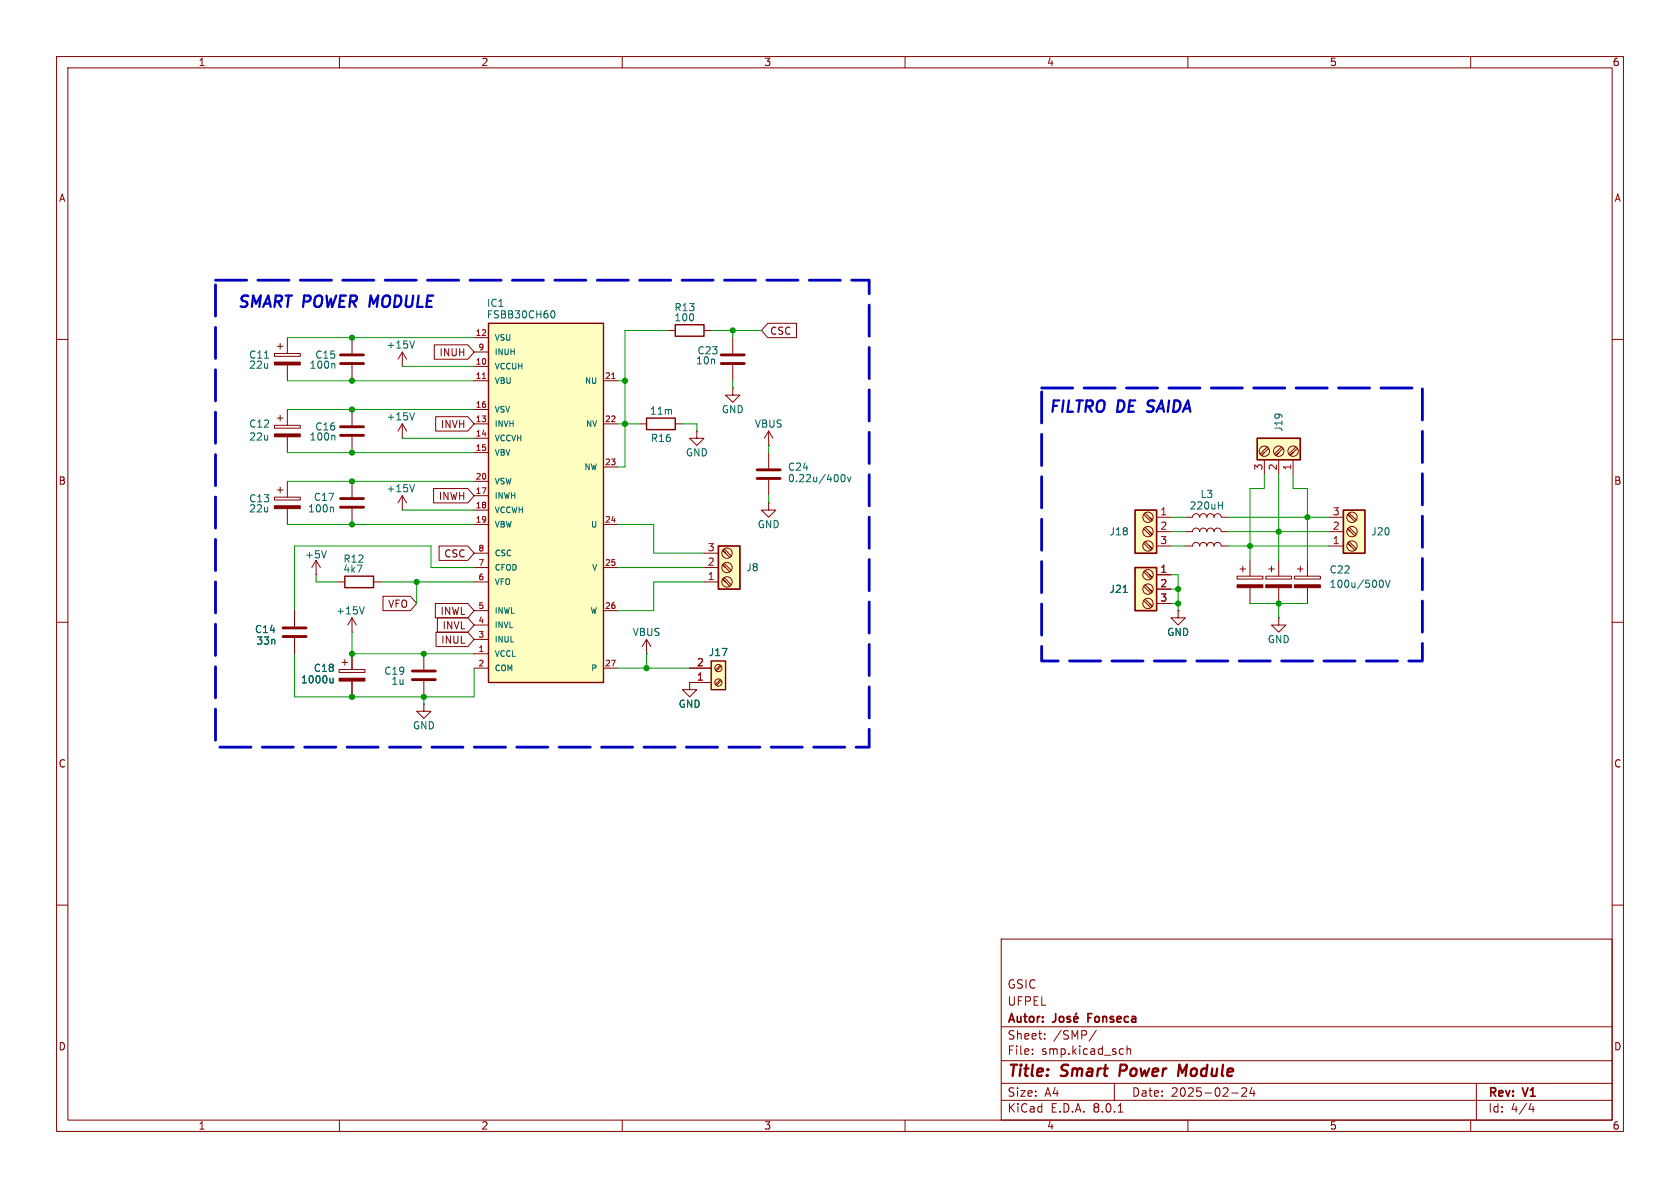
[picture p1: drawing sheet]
<svg xmlns="http://www.w3.org/2000/svg" width="297mm" height="210mm" viewBox="0 0 297 210" stroke-linecap="round" stroke-linejoin="round" font-family="sans-serif">
<g fill="none" stroke="#840000" stroke-width=".18">
<path d="M10 10h277v190h-277zM12 12h273v186h-273zM60 10v2M110 10v2M160 10v2M210 10v2M260 10v2M10 60h2M129.5 59.7v2.8M285 60h2M71.1 77.5h.1M71.1 74.9l-.7 1.3"/>
<path d="M71.1 74.9v2.6M71.1 74.9l.8 1.3M129.5 64.5v2.8M135.9 78.7h.1M135.9 76.2l-.8 1.3M135.9 76.2v2.5M135.9 76.2l.8 1.3M135.9 88.9v1.3h1.3l-1.3 1.2-1.3-1.2h1.3M135.9 88.9h.1M135.9 80v2.8M135.9 84.8v2.8M10 110h2"/>
<path d="M52.1 108v2.7M52.1 112.8v2.8M285 110h2M10 160h2M285 160h2M177 166h108v32h-108zM60 198v2M110 198v2M160 198v2M177 194.5h108M177 191.5h108M177 187.5h108"/>
<path d="M177 181.5h108M182.5 186.3v.1M182.5 185.5v.1M184.7 183.6v.1M184.7 182.8v.1M193.8 182.1l-1.3 2M197 191.5v3M197.7 196.6h.8M198.5 185.4l.1 .1M198.6 186.3l-.1 .1M199.2 184.9v1.5M199.2 185.5l.3-.1 .3 .1 .1 .9"/>
<path d="M210 198v2M217.7 193.2h1.2M219.5 192.4l.6-.1 .2 .1 .1 .3-.9 1.1h.9M221.3 192.2l-.3 1.1h.9M221.7 192.8v1M260 198v2M261 191.5v6.5M270.7 195l-.4 1.1h.9M271 195.6v1"/>
</g>
<path d="M198.1 188.2l-.2 2M209.8 188.2l-.8 1.4-.5-1.4-.2 2" fill="none" stroke="#840000" stroke-width=".4"/>
<path d="M186.6 179.2v1.1a.48 .48 0 0 1-.5 .4M187.3 179.8l.3-.1 .4 .1 .1 .6-.2 .2-.3 .1-.3-.2zM189.2 179.8l-.4-.1-.2 .2 .1 .2 .5 .2v.3h-.6M190.3 179.1l-.2 .2M192.3 179.9h.5M193.1 179.2h-.8v1.5M189.8 180.2l.8-.2-.1-.2-.4-.1-.3 .2 .1 .7h.6" fill="none" stroke="#840000" stroke-width=".3"/>
<path d="M127.5 64.3h4.1M127.5 62.7h4.1M133.9 84.6h4M133.9 83.1h4M50 112.5h4.1M50 111h4.1" fill="none" stroke="#840000" stroke-width=".51"/>
<path d="M73.3 73l-.4 1.2M148.8 84l.2-.1a.68 .68 0 0 1 .4 .6 .68 .68 0 0 1-.4 .7l-.2-.2-.1-.3zM149.8 84.3l.3 .9 .3-.9" fill="none" stroke="#006464" stroke-width=".18"/>
<path d="M127 96.5h3.8v7.6h-3.8z" fill="#ffffc2"/>
<path d="M127 96.5h3.8v7.6h-3.8z" fill="none" stroke="#840000" stroke-width=".3"/>
<g fill="none" stroke="#840000" stroke-width=".18">
<path d="M124.5 97.8h2.5M128 97l1.3 1.3M128 99.6l1.3 1.2M128.3 97.8l-.5-.5 1.2 1.3M124.5 102.9h2.5M124.5 100.3h2.5M128 102.1l1.3 1.3M128.3 100.3l-.5-.5 1.2 1.3M128.3 102.9l-.5-.5 1.2 1.2M121.9 120.7v1.2h1.3l-1.3 1.3-1.3-1.3h1.3M121.9 120.7h.1"/>
<circle cx="128.5" cy="97.8" r=".92"/>
<circle cx="128.5" cy="102.9" r=".92"/>
<circle cx="128.5" cy="100.3" r=".92"/>
</g>
<path d="M125.7 116.8h2.6v5.1h-2.6z" fill="#ffffc2"/>
<path d="M125.7 116.8h2.6v5.1h-2.6z" fill="none" stroke="#840000" stroke-width=".25"/>
<g fill="none" stroke="#840000" stroke-width=".18">
<path d="M123.2 76.2v1.3h1.3l-1.3 1.2-1.3-1.2h1.3M123.2 76.2h.1M121.9 118.1h3.8M127.3 117.6l-.8 .8M127.5 117.8l-.9 .8M74.9 124.5v1.2h1.3l-1.3 1.3-1.2-1.3h1.2M74.9 124.5h.1M121.9 120.7h3.8M127.3 120.1l-.8 .9M127.5 120.3l-.9 .9"/>
<circle cx="127" cy="118.1" r=".63"/>
<circle cx="127" cy="120.6" r=".63"/>
</g>
<path d="M86.4 57.2h20.3v63.5h-20.3z" fill="#ffffc2"/>
<path d="M86.4 57.2h20.3v63.5h-20.3zM114.3 73.9h5.1v2h-5.1z" fill="none" stroke="#840000" stroke-width=".25"/>
<g fill="none" stroke="#840000" stroke-width=".18">
<path d="M83.8 59.7h2.6M83.8 64.8h2.6M83.8 67.3h2.6M83.8 74.9h2.6M83.8 77.5h2.6M83.8 72.4h2.6M83.8 62.2h2.6M106.7 67.3h2.5M106.7 74.9h2.5M113 74.9h1.3M119.4 74.9h1.2M83.8 80h2.6"/>
<path d="M83.8 87.6h2.6M83.8 90.2h2.6M83.8 92.7h2.6M83.8 85.1h2.6M83.8 97.8h2.6M106.7 92.7h2.5M106.7 82.6h2.5M209.5 94h1.3a.64 .64 0 0 1 .7-.7 .64 .64 0 0 1 .6 .7 .64 .64 0 0 1 .6-.7 .64 .64 0 0 1 .7 .7 .64 .64 0 0 1 .6-.7 .64 .64 0 0 1 .6 .7 .64 .64 0 0 1 .7-.7 .64 .64 0 0 1 .6 .7h1.3M83.8 115.6h2.6M83.8 118.1h2.6M83.8 100.3h2.6M83.8 108h2.6"/>
<path d="M83.8 113h2.6M83.8 110.5h2.6M83.8 102.9h2.6M106.7 118.1h2.5M106.7 100.3h2.5M106.7 108h2.5"/>
</g>
<path d="M85.3 66.9h.6M108.1 66.9h.6" fill="none" stroke="#a90000" stroke-width=".18"/>
<path d="M97.6 55l.1-.1a.68 .68 0 0 1 .4 .7 .68 .68 0 0 1-.4 .6l-.1-.1" fill="none" stroke="#006464" stroke-width=".18"/>
<path d="M200.7 90.2h3.8v7.6h-3.8z" fill="#ffffc2"/>
<path d="M200.7 90.2h3.8v7.6h-3.8z" fill="none" stroke="#840000" stroke-width=".3"/>
<g fill="none" stroke="#840000" stroke-width=".18">
<path d="M202.2 96l1.3 1.3M202.2 93.5l1.3 1.2M202.2 90.9l1.3 1.3M202.4 95.8l1.3 1.2-.5-.5M202.4 93.2l1.3 1.3-.5-.5M202.4 90.7l1.3 1.2-.5-.5M204.5 91.4h2.5M204.5 94h2.5M204.5 96.5h2.5"/>
<circle cx="202.9" cy="96.5" r=".92"/>
<circle cx="202.9" cy="91.4" r=".92"/>
<circle cx="202.9" cy="94" r=".92"/>
</g>
<path d="M200.7 100.3h3.8v7.7h-3.8z" fill="#ffffc2"/>
<path d="M200.7 100.3h3.8v7.7h-3.8z" fill="none" stroke="#840000" stroke-width=".3"/>
<g fill="none" stroke="#840000" stroke-width=".18">
<path d="M202.2 106.2l1.3 1.2M202.2 103.6l1.3 1.3M202.2 101.1l1.3 1.3M202.4 105.9l1.3 1.3-.5-.5M202.4 103.4l1.3 1.2-.5-.5M202.4 100.8l1.3 1.3-.5-.5M204.5 101.6h2.5M204.5 104.1h2.5M204.5 106.7h2.5"/>
<circle cx="202.9" cy="106.7" r=".92"/>
<circle cx="202.9" cy="101.6" r=".92"/>
<circle cx="202.9" cy="104.1" r=".92"/>
</g>
<path d="M198.6 104.7h.7" fill="none" stroke="#006464" stroke-width=".18"/>
<path d="M222.2 77.5h7.7v3.8h-7.7z" fill="#ffffc2"/>
<path d="M222.2 77.5h7.7v3.8h-7.7z" fill="none" stroke="#840000" stroke-width=".3"/>
<g fill="none" stroke="#840000" stroke-width=".18">
<path d="M129.5 68.6v1.3h1.3l-1.3 1.2-1.2-1.2h1.2M129.5 68.6h.1M224 79l-1.2 1.3M224.3 79.2l-1.3 1.3 .5-.5M226.6 79l-1.3 1.3M226.8 79.2l-1.2 1.3 .5-.5M229.1 79l-1.3 1.3M229.4 79.2l-1.3 1.3 .5-.5M223.5 81.3v2.5M226.1 81.3v2.5M228.6 81.3v2.5"/>
<circle cx="223.5" cy="79.8" r=".92"/>
<circle cx="226.1" cy="79.8" r=".92"/>
<circle cx="228.6" cy="79.8" r=".92"/>
</g>
<path d="M237.5 90.2h3.8v7.6h-3.8z" fill="#ffffc2"/>
<path d="M237.5 90.2h3.8v7.6h-3.8z" fill="none" stroke="#840000" stroke-width=".3"/>
<g fill="none" stroke="#840000" stroke-width=".18">
<path d="M50.8 59.7v2.8M62.2 59.7v2.8M118.1 58.4h1.3M124.5 58.4h1.2M135.7 57.1h5.1v2.6h-5.1l-1.1-1.3zM48.5 62.5h4.6v.5h-4.6zM48.5 75.2h4.6v.5h-4.6zM49 61.2h1M49 73.9h1M49.5 60.7v1M49.5 73.4v1M50.8 64.5v2.8"/>
<path d="M50.8 72.4v2.8M50.8 77.2v2.8M62.2 64.5v2.8M62.2 72.4v2.8M62.2 77.2v2.8M71.1 64.8h.1M71.1 62.2l-.7 1.3M71.1 62.2v2.6M71.1 62.2l.8 1.3M76.8 61h5.9l1.1 1.2-1.1 1.3h-5.9zM77 73.7h5.7l1.1 1.2-1.1 1.3h-5.7zM48.5 87.9h4.6v.5h-4.6z"/>
<path d="M49 86.6h1M49.5 86.1v1M50.8 85.1v2.8M50.8 89.9v2.8M55.9 99.1l-.8 1.2M55.9 99.1v2.5M55.9 99.1l.7 1.2M62.2 85.1v2.8M62.2 89.9v2.8M71.1 90.2h.1M71.1 87.6v2.6M71.1 87.6l-.7 1.3"/>
<path d="M71.1 87.6l.8 1.3M76.7 86.4h6l1.1 1.2-1.1 1.3h-6zM77.6 96.5h5.1l1.1 1.3-1.1 1.3h-5.1zM209.5 91.4h1.3a.64 .64 0 0 1 .7-.6 .64 .64 0 0 1 .6 .6 .64 .64 0 0 1 .6-.6 .64 .64 0 0 1 .7 .6 .64 .64 0 0 1 .6-.6 .64 .64 0 0 1 .6 .6 .64 .64 0 0 1 .7-.6 .64 .64 0 0 1 .6 .6h1.3M209.5 96.5h1.3a.64 .64 0 0 1 .7-.6 .64 .64 0 0 1 .6 .6 .64 .64 0 0 1 .6-.6 .64 .64 0 0 1 .7 .6 .64 .64 0 0 1 .6-.6 .64 .64 0 0 1 .6 .6 .64 .64 0 0 1 .7-.6 .64 .64 0 0 1 .6 .6h1.3M221 99.1v2.8M226.1 99.1v2.8M231.1 99.1v2.8M234.9 96.5h2.6M234.9 94h2.6M234.9 91.4h2.6M238.5 90.7l1.3 1.2"/>
<path d="M238.5 93.2l1.3 1.3M238.5 95.8l1.3 1.2M238.8 91.4l-.5-.5 1.2 1.3M238.8 94l-.5-.5 1.2 1.2M238.8 96.5l-.5-.5 1.2 1.3M52.1 108v2.7M52.1 112.8v2.8M55.9 101.6h.1M59.7 102.9h1.3M59.9 118.4h4.6v.5h-4.6zM60.5 117.1h1M61 116.6v1"/>
<path d="M62.2 111.8h.1M62.2 109.2v2.6M62.2 115.6v2.8M62.2 109.2l-.7 1.3M62.2 109.2l.8 1.3M66 102.9h1.3M67.7 105.4h4.8l1.2 1.3-1.2 1.3h-4.8zM74.9 115.6v2.8M77 106.7h5.7l1.1 1.3-1.1 1.2h-5.7zM77.1 111.8h5.6l1.1 1.2-1.1 1.3h-5.6zM77.3 109.2h5.4l1.1 1.3-1.1 1.3h-5.4zM114.3 115.6h.1"/>
<path d="M114.3 113l-.8 1.3M114.3 113v2.6M114.3 113l.8 1.3M121.9 118.1h3.8M204.5 101.6h2.5M204.5 104.1h2.5M204.5 106.7h2.5M208.3 108v1.2h1.2l-1.2 1.3-1.3-1.3h1.3M208.3 108h.1M218.7 101.9h4.6v.5h-4.6zM219.2 100.6h1M219.7 100.1v1"/>
<path d="M221 103.9v2.8M223.8 101.9h4.5v.5h-4.5zM224.3 100.6h1M224.8 100.1v1M226.1 109.2v1.3h1.2l-1.2 1.3-1.3-1.3h1.3M226.1 109.2h.1M226.1 103.9v2.8M228.9 101.9h4.5v.5h-4.5zM229.4 100.6h1M229.9 100.1v1M231.1 103.9v2.8M62.2 120.4v2.8"/>
<path d="M74.9 120.4v2.8M121.9 120.7h.1M121.9 120.7h3.8"/>
<circle cx="239" cy="91.4" r=".92"/>
<circle cx="239" cy="94" r=".92"/>
<circle cx="239" cy="96.5" r=".92"/>
</g>
<g fill="none" stroke="#006464" stroke-width=".18">
<path d="M46.8 63.3h.7M59 64.2l.2 .2v.7M59 76.9l.2 .2v.7M73.3 60.3l-.4 1.2M57.7 97.4l-.4 1.2M58.8 89.6l.1 .2v.7M73.3 85.7l-.4 1.2M215.4 89.3h.7M216.1 88.7v1.3M58.9 119.9v.8M64.4 107.3l-.4 1.2M198.6 104.7h.7"/>
<path d="M244 102.6h.1a.68 .68 0 0 1 .5 .6 .68 .68 0 0 1-.5 .6h-.1M244.9 102.6l.4 1.2 .5-1.2M58.9 120.6l-.2 .1h-.3"/>
</g>
<path d="M119.4 57.4h5.1v2h-5.1zM61 101.9h5v2h-5z" fill="none" stroke="#840000" stroke-width=".25"/>
<g fill="#840000" stroke="#840000" stroke-width=".18">
<path d="M218.7 103.4h4.6v.5h-4.6z"/>
<path d="M48.5 64h4.6v.5h-4.6z"/>
<path d="M223.8 103.4h4.5v.5h-4.5z"/>
<path d="M48.5 89.4h4.6v.5h-4.6z"/>
<path d="M48.5 76.7h4.6v.5h-4.6z"/>
<path d="M228.9 103.4h4.5v.5h-4.5z"/>
<path d="M59.9 119.9h4.6v.5h-4.6z"/>
</g>
<path d="M60.2 64.3h4.1M60.2 62.7h4.1M60.2 77h4.1M60.2 75.4h4.1M60.2 89.7h4.1M60.2 88.1h4.1M72.9 118.6h4.1M72.9 120.1h4.1" fill="none" stroke="#840000" stroke-width=".51"/>
<path d="M202.7 72.7l.3 .1" fill="none" stroke="#0000c2" stroke-width=".4"/>
<path d="M38.1 49.5h115.6v82.6h-115.6zM184.1 68.6h67.4v48.2h-67.4z" fill="none" stroke="#0000c2" stroke-width=".5" stroke-dasharray="5.5 2"/>
<g fill="none" stroke="#009600" stroke-width=".18">
<path d="M50.8 59.7h33M118.1 58.4h-7.6v24.2h-1.3M125.7 58.4h8.9M129.5 58.4v1.3M50.8 67.3h33M50.8 72.4h33M71.1 64.8h12.7M71.1 77.5h12.7M109.2 74.9h3.8M109.2 67.3h1.3M120.6 74.9h2.6v1.3M129.5 67.3v1.3"/>
<path d="M135.9 78.7v1.3M50.8 92.7h33M50.8 85.1h33M50.8 80h33M71.1 90.2h12.7M109.2 92.7h6.4v5.1h8.9M135.9 87.6v1.3M207 96.5h2.5M207 91.4h2.5M207 94h2.5M217.2 96.5h17.7M217.2 91.4h17.7"/>
<path d="M217.2 94h17.7M223.5 83.8v2.6h-2.5v12.7M226.1 83.8v15.3M228.6 83.8v2.6h2.5v12.7M52.1 115.6v7.6h31.7v-5.1M55.9 101.6v1.3h3.8M62.2 111.8v3.8h21.6M67.3 102.9h16.5M73.7 102.9v3.8M83.8 100.3h-7.6v-3.8h-24.1v11.5M109.2 100.3h15.3M109.2 118.1h12.7"/>
<path d="M114.3 115.6v2.5M124.5 102.9h-8.9v5.1h-6.4M207 101.6h1.3v6.4M207 104.1h1.3M207 106.7h1.3M221 106.7h10.1M226.1 106.7v2.5M74.9 123.2v1.3"/>
</g>
<g fill="#009600" stroke="#009600" stroke-width=".18">
<circle cx="62.2" cy="67.3" r=".46"/>
<circle cx="62.2" cy="59.7" r=".46"/>
<circle cx="62.2" cy="72.4" r=".46"/>
<circle cx="62.2" cy="80" r=".46"/>
<circle cx="62.2" cy="92.7" r=".46"/>
<circle cx="62.2" cy="85.1" r=".46"/>
<circle cx="73.7" cy="102.9" r=".46"/>
<circle cx="62.2" cy="123.2" r=".46"/>
<circle cx="62.2" cy="115.6" r=".46"/>
<circle cx="74.9" cy="115.6" r=".46"/>
<circle cx="74.9" cy="123.2" r=".46"/>
<circle cx="221" cy="96.5" r=".46"/>
<circle cx="208.3" cy="106.7" r=".46"/>
<circle cx="226.1" cy="106.7" r=".46"/>
<circle cx="226.1" cy="94" r=".46"/>
<circle cx="231.1" cy="91.4" r=".46"/>
<circle cx="129.5" cy="58.4" r=".46"/>
<circle cx="110.5" cy="67.3" r=".46"/>
<circle cx="110.5" cy="74.9" r=".46"/>
<circle cx="114.3" cy="118.1" r=".46"/>
<circle cx="208.3" cy="104.1" r=".46"/>
</g>
<g font-size="2.8" fill="#0000c2">
<text x="41.8" y="54.9">SMART POWER MODULE</text>
<text x="185.2" y="73.5">FILTRO</text>
<text x="197.4" y="73.5">DE</text>
<text x="203.6" y="73.5">SAIDA</text>
</g>
<g font-size="2.8" fill="#840000">
<text x="178" y="190.9">Title:</text>
<text x="187.7" y="190.9">Smart</text>
<text x="198.7" y="190.9">Power</text>
<text x="209.9" y="190.9">Module</text>
</g>
<g font-size="2.1" fill="#840000">
<text x="178" y="178">UFPEL</text>
<text x="178" y="175">GSIC</text>
<text x="178" y="184">Sheet:</text>
<text x="178" y="181.2">Autor:</text>
<text x="186.2" y="184">/SMP/</text>
<text x="193" y="181.2">Fonseca</text>
<text x="178" y="186.7">File:</text>
<text x="184.1" y="186.7">smp.kicad_sch</text>
<text x="178" y="196.9">KiCad</text>
<text x="178" y="194.1">Size:</text>
<text x="184.7" y="194.1">A4</text>
<text x="185.7" y="196.9">E.D.A.</text>
<text x="193.3" y="196.9">8.0.1</text>
<text x="200" y="194.1">Date:</text>
<text x="207" y="194.1">2025-02-24</text>
<text x="263" y="194.3">Rev:</text>
<text x="263" y="196.9">Id:</text>
<text x="267.1" y="196.9">4/4</text>
<text x="269.4" y="194.3">V1</text>
</g>
<g font-size="1.8" fill="#840000">
<text x="35" y="11.9">1</text>
<text x="85" y="11.9">2</text>
<text x="135" y="11.9">3</text>
<text x="185" y="11.9">4</text>
<text x="235" y="11.9">5</text>
<text x="285" y="11.9">6</text>
<text x="10.3" y="35.9">A</text>
<text x="285.3" y="35.9">A</text>
<text x="136" y="59.4">CSC</text>
<text x="77.6" y="63.2">INUH</text>
<text x="77.8" y="75.9">INVH</text>
<text x="10.3" y="85.9">B</text>
<text x="77.5" y="88.6">INWH</text>
<text x="285.3" y="85.9">B</text>
<text x="78.4" y="98.7">CSC</text>
<text x="68.5" y="107.6">VFO</text>
<text x="77.8" y="108.9">INWL</text>
<text x="77.9" y="114">INUL</text>
<text x="78.1" y="111.4">INVL</text>
<text x="10.3" y="135.9">C</text>
<text x="285.3" y="135.9">C</text>
<text x="10.3" y="185.9">D</text>
<text x="285.3" y="185.9">D</text>
<text x="35" y="199.9">1</text>
<text x="85" y="199.9">2</text>
<text x="135" y="199.9">3</text>
<text x="185" y="199.9">4</text>
<text x="235" y="199.9">5</text>
<text x="285" y="199.9">6</text>
</g>
<g font-size="1.8" fill="#006464">
<text x="86" y="56.5">FSBB30CH60</text>
<text x="86" y="54.5">IC1</text>
<text x="119.1" y="57">100</text>
<text x="119.1" y="55.2">R13</text>
<text x="44" y="63.6">C11</text>
<text x="44" y="65.4">22u</text>
<text x="54.6" y="65.4">100n</text>
<text x="55.6" y="63.6">C15</text>
<text x="68.2" y="61.8">+15V</text>
<text x="122.9" y="64.6">10n</text>
<text x="123.2" y="62.8">C23</text>
<text x="44" y="75.8">C12</text>
<text x="55.6" y="76.3">C16</text>
<text x="68.2" y="74.5">+15V</text>
<text x="114.8" y="73.5">11m</text>
<text x="127.5" y="73.3">GND</text>
<text x="133.3" y="75.8">VBUS</text>
<text x="226.9" y="76.4" transform="rotate(-90 226.9 76.4)">J19</text>
<text x="44" y="78.1">22u</text>
<text x="54.6" y="78.1">100n</text>
<text x="115" y="78.3">R16</text>
<text x="121.2" y="80.9">GND</text>
<text x="139.2" y="83.4">C24</text>
<text x="44" y="89">C13</text>
<text x="55.4" y="88.7">C17</text>
<text x="68.2" y="87.2">+15V</text>
<text x="139.2" y="85.4">0.22u/400v</text>
<text x="212.1" y="88.2">L3</text>
<text x="44" y="90.8">22u</text>
<text x="54.4" y="90.8">100n</text>
<text x="133.9" y="93.6">GND</text>
<text x="196" y="94.8">J18</text>
<text x="210.2" y="90.3">220uH</text>
<text x="242.3" y="94.8">J20</text>
<text x="53.8" y="98.9">+5V</text>
<text x="60.6" y="101.4">4k7</text>
<text x="60.6" y="99.7">R12</text>
<text x="131.8" y="101.2">J8</text>
<text x="235" y="101.6">C22</text>
<text x="196" y="105">J21</text>
<text x="235" y="104.1">100u/500V</text>
<text x="45" y="112.1">C14</text>
<text x="59.3" y="108.8">+15V</text>
<text x="111.7" y="112.6">VBUS</text>
<text x="206.2" y="112.6">GND</text>
<text x="224" y="113.9">GND</text>
<text x="45.2" y="114.1">33n</text>
<text x="55.4" y="119">C18</text>
<text x="67.8" y="119.5">C19</text>
<text x="125.2" y="116.2">J17</text>
<text x="53.1" y="121">1000u</text>
<text x="69.1" y="121.3">1u</text>
<text x="119.9" y="125.3">GND</text>
<text x="72.9" y="129.1">GND</text>
</g>
<g font-size="1.8" fill="#a90000">
<text x="223.3" y="83.3" transform="rotate(-90 223.3 83.3)">3</text>
<text x="225.8" y="83.3" transform="rotate(-90 225.8 83.3)">2</text>
<text x="228.3" y="83.3" transform="rotate(-90 228.3 83.3)">1</text>
<text x="205" y="91.2">1</text>
<text x="205" y="93.7">2</text>
<text x="235.5" y="93.7">2</text>
<text x="235.5" y="91.2">3</text>
<text x="125" y="100.1">2</text>
<text x="125" y="97.5">3</text>
<text x="205" y="96.3">3</text>
<text x="205" y="101.3">1</text>
<text x="235.5" y="96.3">1</text>
<text x="125" y="102.6">1</text>
<text x="205" y="103.9">2</text>
<text x="205" y="106.4">3</text>
<text x="123.1" y="117.9">2</text>
<text x="123.1" y="120.4">1</text>
</g>
<g font-size="1.4" fill="#a90000">
<text x="84" y="59.4">12</text>
<text x="84" y="64.5">10</text>
<text x="84.5" y="62">9</text>
<text x="84" y="67.1">11</text>
<text x="106.9" y="67.1">21</text>
<text x="84" y="74.7">13</text>
<text x="84" y="77.2">14</text>
<text x="84" y="72.1">16</text>
<text x="106.9" y="74.7">22</text>
<text x="84" y="79.8">15</text>
<text x="106.9" y="82.3">23</text>
<text x="84" y="87.4">17</text>
<text x="84" y="89.9">18</text>
<text x="84" y="84.8">20</text>
<text x="84" y="92.5">19</text>
<text x="106.9" y="92.5">24</text>
<text x="84.5" y="100.1">7</text>
<text x="84.5" y="97.5">8</text>
<text x="106.9" y="100.1">25</text>
<text x="84.5" y="107.7">5</text>
<text x="84.5" y="102.6">6</text>
<text x="106.9" y="107.7">26</text>
<text x="84.5" y="112.8">3</text>
<text x="84.5" y="110.2">4</text>
<text x="84.5" y="115.3">1</text>
<text x="84.5" y="117.9">2</text>
<text x="106.9" y="117.9">27</text>
</g>
<g font-size="1.4" fill="#006464">
<text x="87.4" y="65.5">VCCUH</text>
<text x="87.4" y="60.4">VSU</text>
<text x="87.4" y="63">INUH</text>
<text x="87.4" y="68">VBU</text>
<text x="103.3" y="68">NU</text>
<text x="87.4" y="75.7">INVH</text>
<text x="87.4" y="73.1">VSV</text>
<text x="103.5" y="75.7">NV</text>
<text x="87.4" y="78.2">VCCVH</text>
<text x="87.4" y="80.7">VBV</text>
<text x="103.2" y="83.3">NW</text>
<text x="87.4" y="88.4">INWH</text>
<text x="87.4" y="85.8">VSW</text>
<text x="87.4" y="90.9">VCCWH</text>
<text x="87.4" y="93.4">VBW</text>
<text x="104.3" y="93.4">U</text>
<text x="87.4" y="101.1">CFOD</text>
<text x="87.4" y="98.5">CSC</text>
<text x="104.5" y="101.1">V</text>
<text x="87.4" y="103.6">VFO</text>
<text x="87.4" y="113.8">INUL</text>
<text x="87.4" y="111.2">INVL</text>
<text x="87.4" y="108.7">INWL</text>
<text x="104.2" y="108.7">W</text>
<text x="87.4" y="116.3">VCCL</text>
<text x="87.4" y="118.8">COM</text>
<text x="104.4" y="118.8">P</text>
</g>
</svg>
